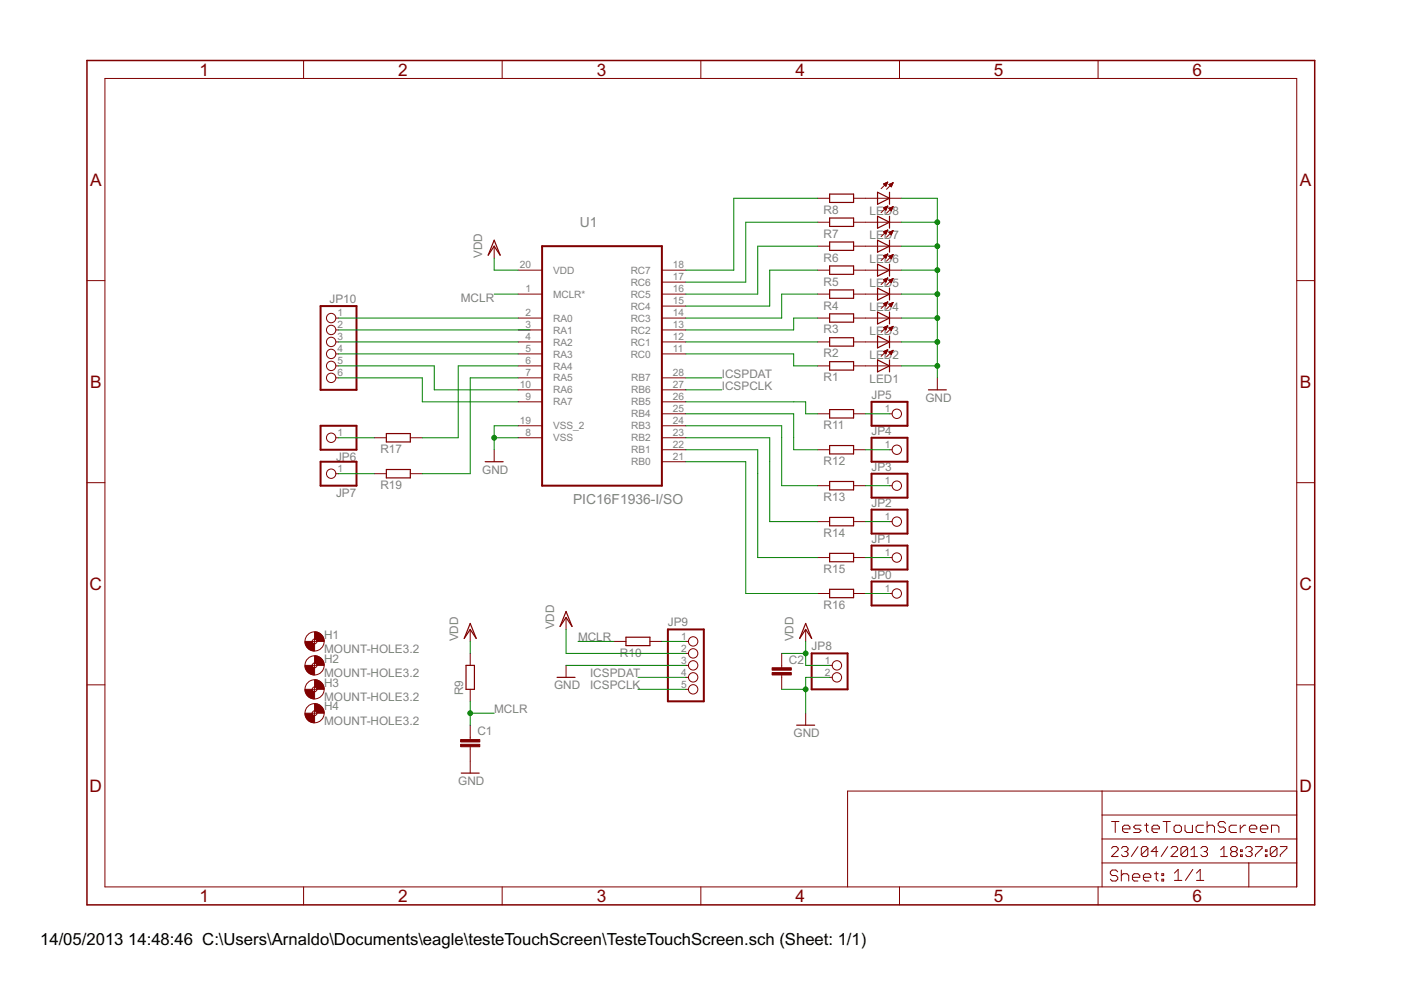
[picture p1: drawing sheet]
<svg xmlns="http://www.w3.org/2000/svg" width="297mm" height="210mm" viewBox="0 0 297 210" stroke-linecap="round" stroke-linejoin="round" font-family="sans-serif">
<g fill="none" stroke="#800000" stroke-width=".21">
<path d="M22.2 16.6h252.7v171.4h-252.7zM64.4 12.8v3.8M106.5 12.8v3.8M148.6 12.8v3.8M190.7 12.8v3.8M232.8 12.8v3.8M187.3 39l.9-.4-.4 .9zM187.4 39h.6M187.5 38.9h.6M187.5 39.2h.5M187.6 39.3h.3M187.7 39.4h.2"/>
<path d="M187.7 38.8h.4M188 38.7h.2M188.2 38.6l-1.4 1.4M188.5 39.1l.9-.4-.4 .9zM188.5 39.2h.7M188.6 39.3h.5M188.6 39h.6M188.7 39.4h.4M188.9 39.5h.1M188.9 38.9h.4M189.2 38.8h.1M189.4 38.7l-1.4 1.4"/>
<path d="M18.4 59.5h3.8M104.8 52.2v2.5M109.9 57.3h5M140.3 57.3h5.1M140.3 59.8h5.1M173.4 57.3h2.5M173.4 52.2h2.5M173.4 47.1h2.5M173.4 42h2.5M181 57.3h10.1M181 52.2h10.1M181 47.1h10.1"/>
<path d="M181 42h10.1M187.3 59.3h.7M187.3 54.2h.7M187.3 49.1l.9-.3-.4 .9zM187.3 44.1l.9-.4-.4 .9zM187.3 49.2h.7M187.3 44.1h.7M187.4 59.4h.6M187.5 54.4h.5M187.5 49.3h.5M187.5 44.2h.5M187.5 44h.6"/>
<path d="M187.5 49h.6M187.6 59.5h.3M187.6 54.1h.5M187.6 54.5h.3M187.6 49.4h.3M187.6 59.2h.5M187.6 44.3h.3M187.7 59.7h.2M187.7 54.6h.2M187.7 49.5h.2M187.7 44.5h.2M187.8 59.8h.1"/>
<path d="M187.8 43.9h.3M187.8 54.7h.1M187.8 48.9h.3M187.9 54h.2M187.9 59.1h.3M188.1 43.8h.1M188.1 48.8h.1M188.1 53.9h.1M188.2 58.9h.1M188.2 58.9l-1.4 1.4M188.2 58.9l-.9 .4M188.2 58.9l-.4 .9-.5-.5"/>
<path d="M188.2 53.8l-1.4 1.4M188.2 53.8l-.9 .4M188.2 53.8l-.4 .9-.5-.5M188.2 48.8l-1.4 1.4M188.2 43.7l-1.4 1.4M188.5 59.4h.7M188.5 54.4h.7M188.5 54.4l.5 .5M188.5 49.3l.5 .5M188.5 49.3h.7M188.5 44.2h.7M188.6 59.5h.5"/>
<path d="M188.6 54.5h.5M188.6 49.4h.5M188.6 44.3h.5M188.7 44.1h.5M188.7 59.7h.4M188.7 54.6h.4M188.7 49.2h.5M188.7 54.2h.5M188.7 49.5h.4M188.7 44.5h.4M188.8 59.3h.4M188.8 59.8h.2"/>
<path d="M188.8 54.7h.2M188.8 49.7h.2M188.8 44.6h.2M188.9 59.9h.1M189 54.8h.1M189 49.8h.1M189 44h.3M189 49h.3M189 54.1h.3M189 59.2h.3M189.2 43.9h.1M189.3 48.9h.1"/>
<path d="M189.3 54h.1M189.3 59.1h.1M189.4 59.1l-1.4 1.4M189.4 59.1l-.9 .3M189.4 59.1l-.4 .8-.5-.5M189.4 54l-1.4 1.4M189.4 54l-.9 .4M189.4 54l-.4 .9M189.4 48.9l-1.4 1.4M189.4 48.9l-.9 .4M189.4 48.9l-.4 .9M189.4 43.8l-1.4 1.4"/>
<path d="M189.4 43.8l-.9 .4M189.4 43.8l-.4 .9-.5-.5M274.9 59.5h3.8M71.2 67.4h.6M71.2 70h.6M71.2 72.5h.6M71.2 75h.6M71.2 77.6h.6M109.9 62.4h5M109.9 67.4h5M109.9 70h5M109.9 72.5h5"/>
<path d="M109.9 75h5M109.9 77.6h5M140.3 62.4h5.1M140.3 67.4h5.1M140.3 70h5.1M140.3 72.5h5.1M140.3 75h5.1M140.3 64.9h5.1M173.4 62.4h2.5M173.4 67.4h2.5M173.4 72.5h2.5M173.4 77.6h2.5"/>
<path d="M181 62.4h10.1M181 67.4h10.1M181 72.5h10.1M181 77.6h10.1M187.3 74.5l.9-.4-.4 .9zM187.3 69.4l.9-.3-.4 .9zM187.3 64.4h.7M187.4 69.4h.6M187.4 74.6h.6M187.4 74.5h.7M187.4 69.6h.6M187.4 64.5h.6"/>
<path d="M187.5 74.7h.5M187.5 69.7h.5M187.5 64.6h.4M187.6 64.2h.5M187.6 74.9h.3M187.6 69.8h.3M187.7 69.3h.4M187.7 64.7h.2M187.7 74.4h.4M187.8 75h.1M187.8 69.9h.1M187.8 64.9h.1"/>
<path d="M187.9 64.1h.3M187.9 69.2h.3M188 74.3h.2M188.2 64h.1M188.2 74.1l-1.4 1.4M188.2 69.1l-1.4 1.4M188.2 64l-1.4 1.4M188.2 64l-.9 .4 .5 .5M188.2 64l-.4 .9M188.5 74.7l.9-.4-.4 .9zM188.5 69.6l.9-.4-.4 .9zM188.5 64.5h.7"/>
<path d="M188.5 74.7h.6M188.5 69.6h.7M188.6 69.7h.5M188.6 64.6h.5M188.6 74.6h.6M188.7 74.9h.4M188.7 69.8h.4M188.7 64.7h.4M188.8 75h.2M188.8 69.9h.2M188.8 64.4h.5M188.8 64.9h.2"/>
<path d="M188.8 69.4h.5M188.8 74.5h.5M188.9 75.1h.1M188.9 70h.1M188.9 65h.1M189.1 64.2h.2M189.1 69.3h.2M189.1 74.4h.2M189.4 74.3l-1.4 1.4M189.4 69.2l-1.4 1.4M189.4 64.1l-1.4 1.4M189.4 64.1h.1"/>
<path d="M189.4 64.1l-.9 .4M189.4 64.1l-.4 .9-.5-.5M71.2 80.1h.6M71.2 92.8h.6M79.4 92.8h2.5M87 92.8h2.5M104.8 95.4v2.5M109.9 80.1h5M109.9 82.7h5M109.9 85.2h5M109.9 90.3h5M109.9 92.8h5"/>
<path d="M140.3 80.1h5.1M140.3 82.7h5.1M140.3 85.2h5.1M140.3 90.3h5.1M140.3 92.8h5.1M140.3 87.7h5.1M140.3 95.4h5.1M140.3 97.9h5.1M173.4 87.7h2.5M173.4 95.4h2.5M181 87.7h2.5M181 95.4h2.5"/>
<path d="M188.6 87.7h.5M188.6 95.4h.5M198.7 80.1v2.6M18.4 102.3h3.8M71.2 100.4h.6M79.4 100.4h2.5M87 100.4h2.5M173.4 118.2h2.5M173.4 110.6h2.5M173.4 103h2.5M181 118.2h2.5M181 110.6h2.5"/>
<path d="M181 103h2.5M188.6 118.2h.5M188.6 110.6h.5M188.6 103h.5M274.9 102.3h3.8M66.2 136h1M66.7 135.5v1M99.7 133.5v2.5M99.7 138.5v2.6M120 130.9v2.6M130.2 136h2.5M137.8 136h2.5"/>
<path d="M145.4 136h.6M145.4 138.5h.6M165.7 138.5v3.1M170.8 133.5v2.5M173.4 125.8h2.5M181 125.8h2.5M188.6 125.8h.5M18.4 145.2h3.8M66.2 141.1h1M66.2 146.2h1M66.2 151.2h1M66.7 140.6v1"/>
<path d="M66.7 145.6v1.1M66.7 150.7v1M99.7 146.2v2.5M99.7 153.8v3M99.7 158.3v5.6M120 141.1v2.5M145.4 141.1h.6M145.4 143.6h.6M145.4 146.2h.6M165.7 143.1v3.1M170.8 151.2v2.6M175.9 141.1h.5"/>
<path d="M175.9 143.6h.5M274.9 145.2h3.8M233.7 167.7v20.3M233.7 177.9h41.2M233.7 172.8h41.2M235.6 179.9l.4-.4h.7l.4 .4v.3l-1.5 1.4h1.5M235.7 174.2h1.5M236.5 174.2v2.3M237.8 179.9l.3-.4h.7l.4 .4v.3l-.4 .4M238 175.7h1.6v-.4l-.4-.3h-.8l-.4 .3v.8l.4 .4h.8M241.3 179.5l-1.4 2.1M241.9 175h-1.2l-.4 .3 .4 .4h.8l.4 .4-.4 .4h-1.2"/>
<path d="M242.7 175h.8M243.1 174.6v1.5l.4 .4M243.4 179.9v1.4l-.4 .3h-.7l-.3-.3M243.4 179.9l-.4-.4h-.7l-.3 .4v1.4M243.4 179.9l-1.4 1.4M244.2 175.7h1.6v-.4l-.4-.3h-.8l-.4 .3v.8l.4 .4h.8M246.6 174.2h1.5M247.4 174.2v2.3M247.6 179.5l-1.4 2.1M248.3 179.9l.3-.4h.7l.4 .4v.3l-1.4 1.4h1.4M248.9 175.3l.4-.3h.8l.4 .3v.8l-.4 .4h-.8l-.4-.4zM251.2 175v1.1l.5 .4h1.1v-1.5"/>
<path d="M251.8 179.9v1.4l-.4 .3h-.7l-.3-.3M251.8 179.9l-.4-.4h-.7l-.3 .4v1.4M251.8 179.9l-1.4 1.4M254.6 179.9l.4-.4h.7l.3 .4v.3l-.3 .4M255.2 175h-1.2l-.4 .3v.8l.4 .4h1.2M255.9 175.3l.4-.3h.8l.4 .3v1.2M255.9 174.2v2.3M259.8 174.6l-.4-.4h-.7l-.4 .4v.4l.4 .3h.7l.4 .4v.4l-.4 .4h-.7l-.4-.4M262.2 175h-1.2l-.4 .3v.8l.4 .4h1.2M263 175v1.5M264.1 179.9l.3-.4h.7l.4 .4v.3l-.4 .4M264.1 175h-.4l-.7 .7"/>
<path d="M264.9 175.7h1.6v-.4l-.4-.3h-.8l-.4 .3v.8l.4 .4h.8M266.2 179.5h1.4v.4l-1.4 1.4v.3M267.2 175.7h1.6v-.4l-.4-.3h-.8l-.4 .3v.8l.4 .4h.8M269.6 176.5v-1.5h1.1l.4 .3v1.2M270.7 179.9v1.4l-.3 .3h-.7l-.4-.3M270.7 179.9l-.3-.4h-.7l-.4 .4v1.4M270.7 179.9l-1.4 1.4M271.4 179.5h1.4v.4l-1.4 1.4v.3M274.9 167.7h-95.2v20.3M64.4 188v3.9M106.5 188v3.9M148.6 188v3.9"/>
<path d="M190.7 188v3.9M232.8 188v3.9M233.7 183h41.2M237 184.8l-.4-.3h-.8l-.4 .3v.5l.4 .3h.8l.4 .4v.4l-.4 .4h-.8l-.4-.4M237.7 184.5v2.3M237.7 185.6l.4-.3h.8l.4 .3v1.2M238.5 180.6h.3M238.8 180.6l.4 .3v.4l-.4 .3h-.7l-.3-.3M240.1 186h1.6v-.4l-.4-.3h-.8l-.4 .3v.8l.4 .4h.8M242.4 186h1.6v-.4l-.4-.3h-.8l-.4 .3v.8l.4 .4h.8M244.8 185.3h.8M245.2 184.8v1.6l.4 .4"/>
<path d="M245.5 180.6h-1.4l1-1.1v2.1M246.3 185.3h.4v.3h-.4zM246.3 186.4h.4v.4h-.4zM249 185.1l.8-.8v2.4M249 186.7h1.6M252.5 181.6h1.4M252.5 180.2l.7-.7v2.1M252.9 184.3l-1.6 2.4M253.7 186.7h1.5M253.7 185.1l.8-.8v2.4M255.3 180.6h.4M255.7 180.6l.3 .3v.4l-.3 .3h-.7l-.4-.3"/>
<path d="M258.8 181.6h1.4M258.8 180.2l.7-.7v2.1M261.3 180.6l-.4 .3v.4l.4 .3h.7l.3-.3v-.4l-.3-.3M261.3 180.6l-.4-.4v-.3l.4-.4h.7l.3 .4v.3l-.3 .4M261.3 180.6h.7M263 181.3h.4v.3h-.4zM263 180.2h.4v.4h-.4zM264.8 183v5M264.8 180.6h.3M265.1 180.6l.4 .3v.4l-.4 .3h-.7l-.3-.3M268.3 181.3h.3v.3h-.3zM268.3 180.2h.3v.4h-.3z"/>
<circle cx="70.2" cy="70" r=".99"/>
<circle cx="70.2" cy="67.4" r=".99"/>
<circle cx="70.2" cy="75" r=".99"/>
<circle cx="70.2" cy="77.6" r=".99"/>
<circle cx="70.2" cy="72.5" r=".99"/>
<circle cx="70.2" cy="92.8" r=".99"/>
<circle cx="70.2" cy="80.1" r=".99"/>
<circle cx="190.1" cy="87.7" r=".99"/>
<circle cx="190.1" cy="95.4" r=".99"/>
<circle cx="70.2" cy="100.4" r=".99"/>
<circle cx="190.1" cy="103" r=".99"/>
<circle cx="190.1" cy="110.6" r=".99"/>
<circle cx="190.1" cy="118.2" r=".99"/>
<circle cx="66.7" cy="136" r="2.03"/>
<circle cx="66.7" cy="136" r=".51"/>
<circle cx="147" cy="138.5" r=".99"/>
<circle cx="147" cy="136" r=".99"/>
<circle cx="190.1" cy="125.8" r=".99"/>
<circle cx="66.7" cy="151.2" r="2.03"/>
<circle cx="66.7" cy="141.1" r="2.03"/>
<circle cx="66.7" cy="146.2" r="2.03"/>
<circle cx="66.7" cy="151.2" r=".51"/>
<circle cx="66.7" cy="146.2" r=".51"/>
<circle cx="66.7" cy="141.1" r=".51"/>
<circle cx="147" cy="141.1" r=".99"/>
<circle cx="147" cy="146.2" r=".99"/>
<circle cx="147" cy="143.6" r=".99"/>
<circle cx="177.4" cy="141.1" r=".99"/>
<circle cx="177.4" cy="143.6" r=".99"/>
</g>
<path d="M114.9 52.2h25.4v50.8h-25.4zM68 64.9h7.6v17.8h-7.6zM68 97.9h7.6v5.1h-7.6zM68 90.3h7.6v5.1h-7.6zM184.8 85.2h7.6v5.1h-7.6zM184.8 92.8h7.6v5.1h-7.6zM184.8 115.7h7.6v5.1h-7.6zM184.8 100.4h7.6v5.1h-7.6zM184.8 108.1h7.6v5h-7.6zM141.6 133.5h7.6v15.2h-7.6zM172.1 138.5h7.6v7.7h-7.6zM184.8 123.3h7.6v5.1h-7.6z" fill="none" stroke="#800000" stroke-width=".42"/>
<g fill="none" stroke="#800000" stroke-width=".25">
<path d="M104.8 50.9l1.2 3.2-1.2-1.9-1.3 1.9zM175.9 41.1h5.1v1.8h-5.1zM175.9 46.2h5.1v1.8h-5.1zM175.9 51.3h5.1v1.8h-5.1zM175.9 56.4h5.1v1.8h-5.1zM186.1 40.8l2.5 1.2-2.5 1.3zM186.1 45.8l2.5 1.3-2.5 1.3zM186.1 50.9l2.5 1.3-2.5 1.3zM186.1 56l2.5 1.3-2.5 1.2zM188.6 40.8v2.5M188.6 45.8v2.6M188.6 50.9v2.6"/>
<path d="M188.6 56v2.5M175.9 76.7h5.1v1.8h-5.1zM175.9 61.5h5.1v1.7h-5.1zM175.9 66.5h5.1v1.8h-5.1zM175.9 71.6h5.1v1.8h-5.1zM186.1 76.3l2.5 1.3-2.5 1.2zM186.1 61.1l2.5 1.3-2.5 1.2zM186.1 66.2l2.5 1.2-2.5 1.3zM186.1 71.2l2.5 1.3-2.5 1.3zM188.6 61.1v2.5M188.6 66.2v2.5M188.6 71.2v2.6"/>
<path d="M188.6 76.3v2.5M81.9 91.9h5.1v1.8h-5.1zM81.9 99.5h5.1v1.8h-5.1zM102.9 97.9h3.8M175.9 86.8h5.1v1.8h-5.1zM175.9 94.5h5.1v1.7h-5.1zM196.8 82.7h3.8M175.9 102.1h5.1v1.8h-5.1zM175.9 109.7h5.1v1.8h-5.1zM175.9 117.3h5.1v1.8h-5.1zM99.7 132.2l1.3 3.2-1.3-1.9-1.3 1.9zM120 129.6l1.3 3.2-1.3-1.9-1.3 1.9z"/>
<path d="M132.7 135.1h5.1v1.8h-5.1zM170.8 132.2l1.3 3.2-1.3-1.9-1.3 1.9zM175.9 124.9h5.1v1.8h-5.1zM98.8 141.1h1.8v5.1h-1.8zM118.1 143.6h3.8M168.9 153.8h3.8M97.8 163.9h3.8"/>
</g>
<g fill="#800000" stroke="#800000" stroke-width=".21">
<path d="M97.7 157.8h4v.5h-4z"/>
<path d="M97.7 156.8h4v.5h-4z"/>
<path d="M163.7 142.6h4.1v.5h-4.1z"/>
<path d="M163.7 141.6h4.1v.5h-4.1z"/>
</g>
<path d="M18.4 12.8h260.3v179.1h-260.3z" fill="none" stroke="#800000" stroke-width=".32"/>
<g fill="#800000" stroke="#800000" stroke-width=".21">
<path d="M66.7 134a2 2 0 0 1 2 2h-1.5l-.2-.4-.3-.1z" fill-rule="evenodd"/>
<path d="M64.7 136h1.5l.2 .4 .3 .1v1.5a2 2 0 0 1-2-2z" fill-rule="evenodd"/>
<path d="M66.7 139a2 2 0 0 1 2 2.1h-1.5l-.2-.4-.3-.1z" fill-rule="evenodd"/>
<path d="M64.7 141.1h1.5l.2 .4 .3 .1v1.5a2 2 0 0 1-2-2z" fill-rule="evenodd"/>
<path d="M66.7 144.1a2 2 0 0 1 2 2.1h-1.5l-.1-.4-.4-.2z" fill-rule="evenodd"/>
<path d="M64.7 146.2h1.5l.2 .4 .3 .1v1.5a2 2 0 0 1-2-2z" fill-rule="evenodd"/>
<path d="M66.7 149.2a2 2 0 0 1 2 2h-1.5l-.1-.3-.4-.2z" fill-rule="evenodd"/>
<path d="M64.7 151.2h1.5l.2 .4 .3 .1v1.5a1.97 1.97 0 0 1-2-2z" fill-rule="evenodd"/>
</g>
<g fill="none" stroke="#008000" stroke-width=".21">
<path d="M104.8 54.7v2.6h5.1M173.4 52.2h-12.7v10.2h-15.3M173.4 42h-17.8v15.3h-10.2M173.4 57.3h-10.2v7.6h-17.8M173.4 47.1h-15.3v12.7h-12.7M191.1 42h7.6v38.1M191.1 57.3h7.6M191.1 52.2h7.6M191.1 47.1h7.6M71.8 77.6h20.3v5.1h17.8M71.8 72.5h38.1M71.8 67.4h38.1"/>
<path d="M71.8 75h38.1M71.8 70h40.6M104.8 62.4h5.1M109.9 77.6h-12.7v15.2h-7.7M145.4 75h22.9v2.6h5.1M145.4 72.5h28M173.4 62.4h-7.7v5h-20.3M173.4 67.4h-5.1v2.6h-22.9M191.1 77.6h7.6M191.1 72.5h7.6M191.1 67.4h7.6M191.1 62.4h7.6"/>
<path d="M71.8 92.8h7.6M71.8 80.1h17.7v5.1h20.4M104.8 92.8h5.1M109.9 80.1h-10.2v20.3h-10.2M109.9 90.3h-5.1v5.1M145.4 92.8h17.8v17.8h10.2M145.4 97.9h12.7v27.9h15.3M145.4 95.4h15.3v22.8h12.7M145.4 90.3h20.3v12.7h7.7M145.4 87.7h22.9v7.7h5.1M145.4 85.2h25.4v2.5h2.6M145.4 80.1h7.6"/>
<path d="M145.4 82.7h7.6M183.5 87.7h5.1M183.5 95.4h5.1M71.8 100.4h7.6M183.5 118.2h5.1M183.5 110.6h5.1M183.5 103h5.1M99.7 136v2.5M120 133.5v5h25.4M122.6 136h7.6M140.3 136h5.1M165.7 138.5h5.1"/>
<path d="M170.8 136v5.1h5.1M183.5 125.8h5.1M99.7 148.7v5.1M99.7 151.2h5.1M120 141.1h25.4M135.3 143.6h10.1M135.3 146.2h10.1M165.7 146.2h5.1M175.9 143.6h-5.1v7.6"/>
</g>
<g fill="#008000" stroke="#008000" stroke-width=".21">
<circle cx="104.8" cy="92.8" r=".51"/>
<circle cx="170.8" cy="146.2" r=".51"/>
<circle cx="198.7" cy="47.1" r=".51"/>
<circle cx="198.7" cy="52.2" r=".51"/>
<circle cx="198.7" cy="57.3" r=".51"/>
<circle cx="198.7" cy="62.4" r=".51"/>
<circle cx="198.7" cy="67.4" r=".51"/>
<circle cx="198.7" cy="72.5" r=".51"/>
<circle cx="198.7" cy="77.6" r=".51"/>
<circle cx="170.8" cy="138.5" r=".51"/>
<circle cx="99.7" cy="151.2" r=".51"/>
</g>
<g font-size="4.1" fill="#800000">
<text x="42.3" y="16">1</text>
<text x="84.4" y="16">2</text>
<text x="126.5" y="16">3</text>
<text x="168.6" y="16">4</text>
<text x="210.7" y="16">5</text>
<text x="252.9" y="16">6</text>
<text x="19.1" y="39.4">A</text>
<text x="275.6" y="39.4">A</text>
<text x="19.1" y="82.2">B</text>
<text x="275.6" y="82.2">B</text>
<text x="19" y="125.1">C</text>
<text x="275.5" y="125.1">C</text>
<text x="19" y="167.9">D</text>
<text x="275.5" y="167.9">D</text>
<text x="42.3" y="191.2">1</text>
<text x="84.4" y="191.2">2</text>
<text x="126.5" y="191.2">3</text>
<text x="168.6" y="191.2">4</text>
<text x="210.7" y="191.2">5</text>
<text x="252.9" y="191.2">6</text>
</g>
<g font-size="4">
<text x="8.5" y="200.4">14/05/2013</text>
<text x="27.2" y="200.4">14:48:46 C:\Users\Arnaldo\Documents\eagle\testeTouchScreen\TesteTouchScreen.sch (Sheet: 1/1)</text>
</g>
<g font-size="3.3" fill="#808080">
<text x="122.9" y="48.2">U1</text>
<text x="121.5" y="106.9">PIC16F1936-I/SO</text>
</g>
<g font-size="2.8" fill="#808080">
<text x="174.6" y="45.3">R8</text>
<text x="184.4" y="45.6">LED8</text>
<text x="174.6" y="50.4">R7</text>
<text x="184.4" y="50.7">LED7</text>
<text x="102.2" y="54.7" transform="rotate(-90 102.2 54.7)">VDD</text>
<text x="174.6" y="55.5">R6</text>
<text x="184.4" y="55.7">LED6</text>
<text x="69.9" y="64.3">JP10</text>
<text x="97.7" y="64.1">MCLR</text>
<text x="174.6" y="65.6">R4</text>
<text x="174.6" y="60.5">R5</text>
<text x="184.4" y="65.9">LED4</text>
<text x="184.4" y="60.8">LED5</text>
<text x="174.6" y="70.7">R3</text>
<text x="184.4" y="71">LED3</text>
<text x="174.6" y="75.8">R2</text>
<text x="184.4" y="76.1">LED2</text>
<text x="153" y="80.1">ICSPDAT</text>
<text x="153" y="82.7">ICSPCLK</text>
<text x="174.6" y="80.9">R1</text>
<text x="184.4" y="81.1">LED1</text>
<text x="184.8" y="84.6">JP5</text>
<text x="196.2" y="85.2">GND</text>
<text x="174.6" y="91">R11</text>
<text x="184.8" y="92.2">JP4</text>
<text x="71.3" y="97.8">JP6</text>
<text x="80.7" y="96.1">R17</text>
<text x="102.2" y="100.4">GND</text>
<text x="174.6" y="98.6">R12</text>
<text x="184.8" y="99.8">JP3</text>
<text x="71.3" y="105.4">JP7</text>
<text x="80.7" y="103.7">R19</text>
<text x="174.6" y="106.3">R13</text>
<text x="184.8" y="107.4">JP2</text>
<text x="174.6" y="113.9">R14</text>
<text x="184.8" y="115">JP1</text>
<text x="174.6" y="121.5">R15</text>
<text x="184.8" y="122.7">JP0</text>
<text x="174.6" y="129.1">R16</text>
<text x="68.7" y="135.4">H1</text>
<text x="97.2" y="136" transform="rotate(-90 97.2 136)">VDD</text>
<text x="117.5" y="133.4" transform="rotate(-90 117.5 133.4)">VDD</text>
<text x="122.6" y="136">MCLR</text>
<text x="141.6" y="132.8">JP9</text>
<text x="168.3" y="136" transform="rotate(-90 168.3 136)">VDD</text>
<text x="172.1" y="137.9">JP8</text>
<text x="68.7" y="138.5">MOUNT-HOLE3.2</text>
<text x="68.7" y="143.5">MOUNT-HOLE3.2</text>
<text x="68.7" y="140.5">H2</text>
<text x="125.1" y="143.6">ICSPDAT</text>
<text x="131.4" y="139.3">R10</text>
<text x="167.3" y="140.7">C2</text>
<text x="68.7" y="148.6">MOUNT-HOLE3.2</text>
<text x="68.7" y="145.6">H3</text>
<text x="98.2" y="147.4" transform="rotate(-90 98.2 147.4)">R9</text>
<text x="117.5" y="146.1">GND</text>
<text x="125.1" y="146.1">ICSPCLK</text>
<text x="68.7" y="153.7">MOUNT-HOLE3.2</text>
<text x="68.7" y="150.6">H4</text>
<text x="101.2" y="155.9">C1</text>
<text x="104.8" y="151.2">MCLR</text>
<text x="168.3" y="156.3">GND</text>
<text x="97.2" y="166.5">GND</text>
</g>
<g font-size="2.4" fill="#808080">
<text x="110.2" y="56.9">20</text>
<text x="117.3" y="58">VDD</text>
<text x="133.7" y="58">RC7</text>
<text x="142.7" y="56.9">18</text>
<text x="142.7" y="59.5">17</text>
<text x="111.4" y="62">1</text>
<text x="117.3" y="63.1">MCLR*</text>
<text x="133.7" y="60.6">RC6</text>
<text x="133.7" y="63.1">RC5</text>
<text x="133.7" y="65.6">RC4</text>
<text x="142.7" y="62">16</text>
<text x="142.7" y="64.5">15</text>
<text x="71.6" y="67.1">1</text>
<text x="71.6" y="69.6">2</text>
<text x="111.4" y="67.1">2</text>
<text x="111.4" y="69.6">3</text>
<text x="117.3" y="68.2">RA0</text>
<text x="117.3" y="70.7">RA1</text>
<text x="133.7" y="68.2">RC3</text>
<text x="133.7" y="70.7">RC2</text>
<text x="142.7" y="67.1">14</text>
<text x="142.7" y="69.6">13</text>
<text x="71.6" y="72.1">3</text>
<text x="71.6" y="74.7">4</text>
<text x="71.6" y="77.2">5</text>
<text x="111.4" y="72.1">4</text>
<text x="111.4" y="74.7">5</text>
<text x="111.4" y="77.2">6</text>
<text x="117.3" y="73.3">RA2</text>
<text x="117.3" y="75.8">RA3</text>
<text x="133.7" y="73.3">RC1</text>
<text x="133.7" y="75.8">RC0</text>
<text x="142.7" y="72.1">12</text>
<text x="142.7" y="74.7">11</text>
<text x="71.6" y="79.8">6</text>
<text x="110.2" y="82.3">10</text>
<text x="111.4" y="79.8">7</text>
<text x="117.3" y="78.3">RA4</text>
<text x="117.3" y="80.9">RA5</text>
<text x="117.3" y="83.4">RA6</text>
<text x="133.8" y="80.9">RB7</text>
<text x="133.8" y="83.4">RB6</text>
<text x="142.7" y="79.8">28</text>
<text x="142.7" y="82.3">27</text>
<text x="110.2" y="89.9">19</text>
<text x="111.4" y="84.8">9</text>
<text x="117.3" y="86">RA7</text>
<text x="133.8" y="86">RB5</text>
<text x="133.8" y="88.5">RB4</text>
<text x="142.7" y="84.8">26</text>
<text x="142.7" y="87.4">25</text>
<text x="142.7" y="89.9">24</text>
<text x="187.6" y="87.4">1</text>
<text x="71.6" y="92.5">1</text>
<text x="111.4" y="92.5">8</text>
<text x="117.3" y="91">VSS_2</text>
<text x="117.3" y="93.6">VSS</text>
<text x="133.8" y="91">RB3</text>
<text x="133.8" y="93.6">RB2</text>
<text x="142.7" y="92.5">23</text>
<text x="142.7" y="95">22</text>
<text x="187.6" y="95">1</text>
<text x="71.6" y="100.1">1</text>
<text x="133.8" y="96.1">RB1</text>
<text x="133.8" y="98.7">RB0</text>
<text x="142.7" y="97.5">21</text>
<text x="187.6" y="102.6">1</text>
<text x="187.6" y="110.2">1</text>
<text x="187.6" y="117.9">1</text>
<text x="187.6" y="125.5">1</text>
<text x="144.4" y="135.6">1</text>
<text x="144.4" y="138.2">2</text>
<text x="144.4" y="140.7">3</text>
<text x="144.4" y="143.3">4</text>
<text x="174.9" y="140.7">1</text>
<text x="174.9" y="143.3">2</text>
<text x="144.4" y="145.8">5</text>
</g>
</svg>
